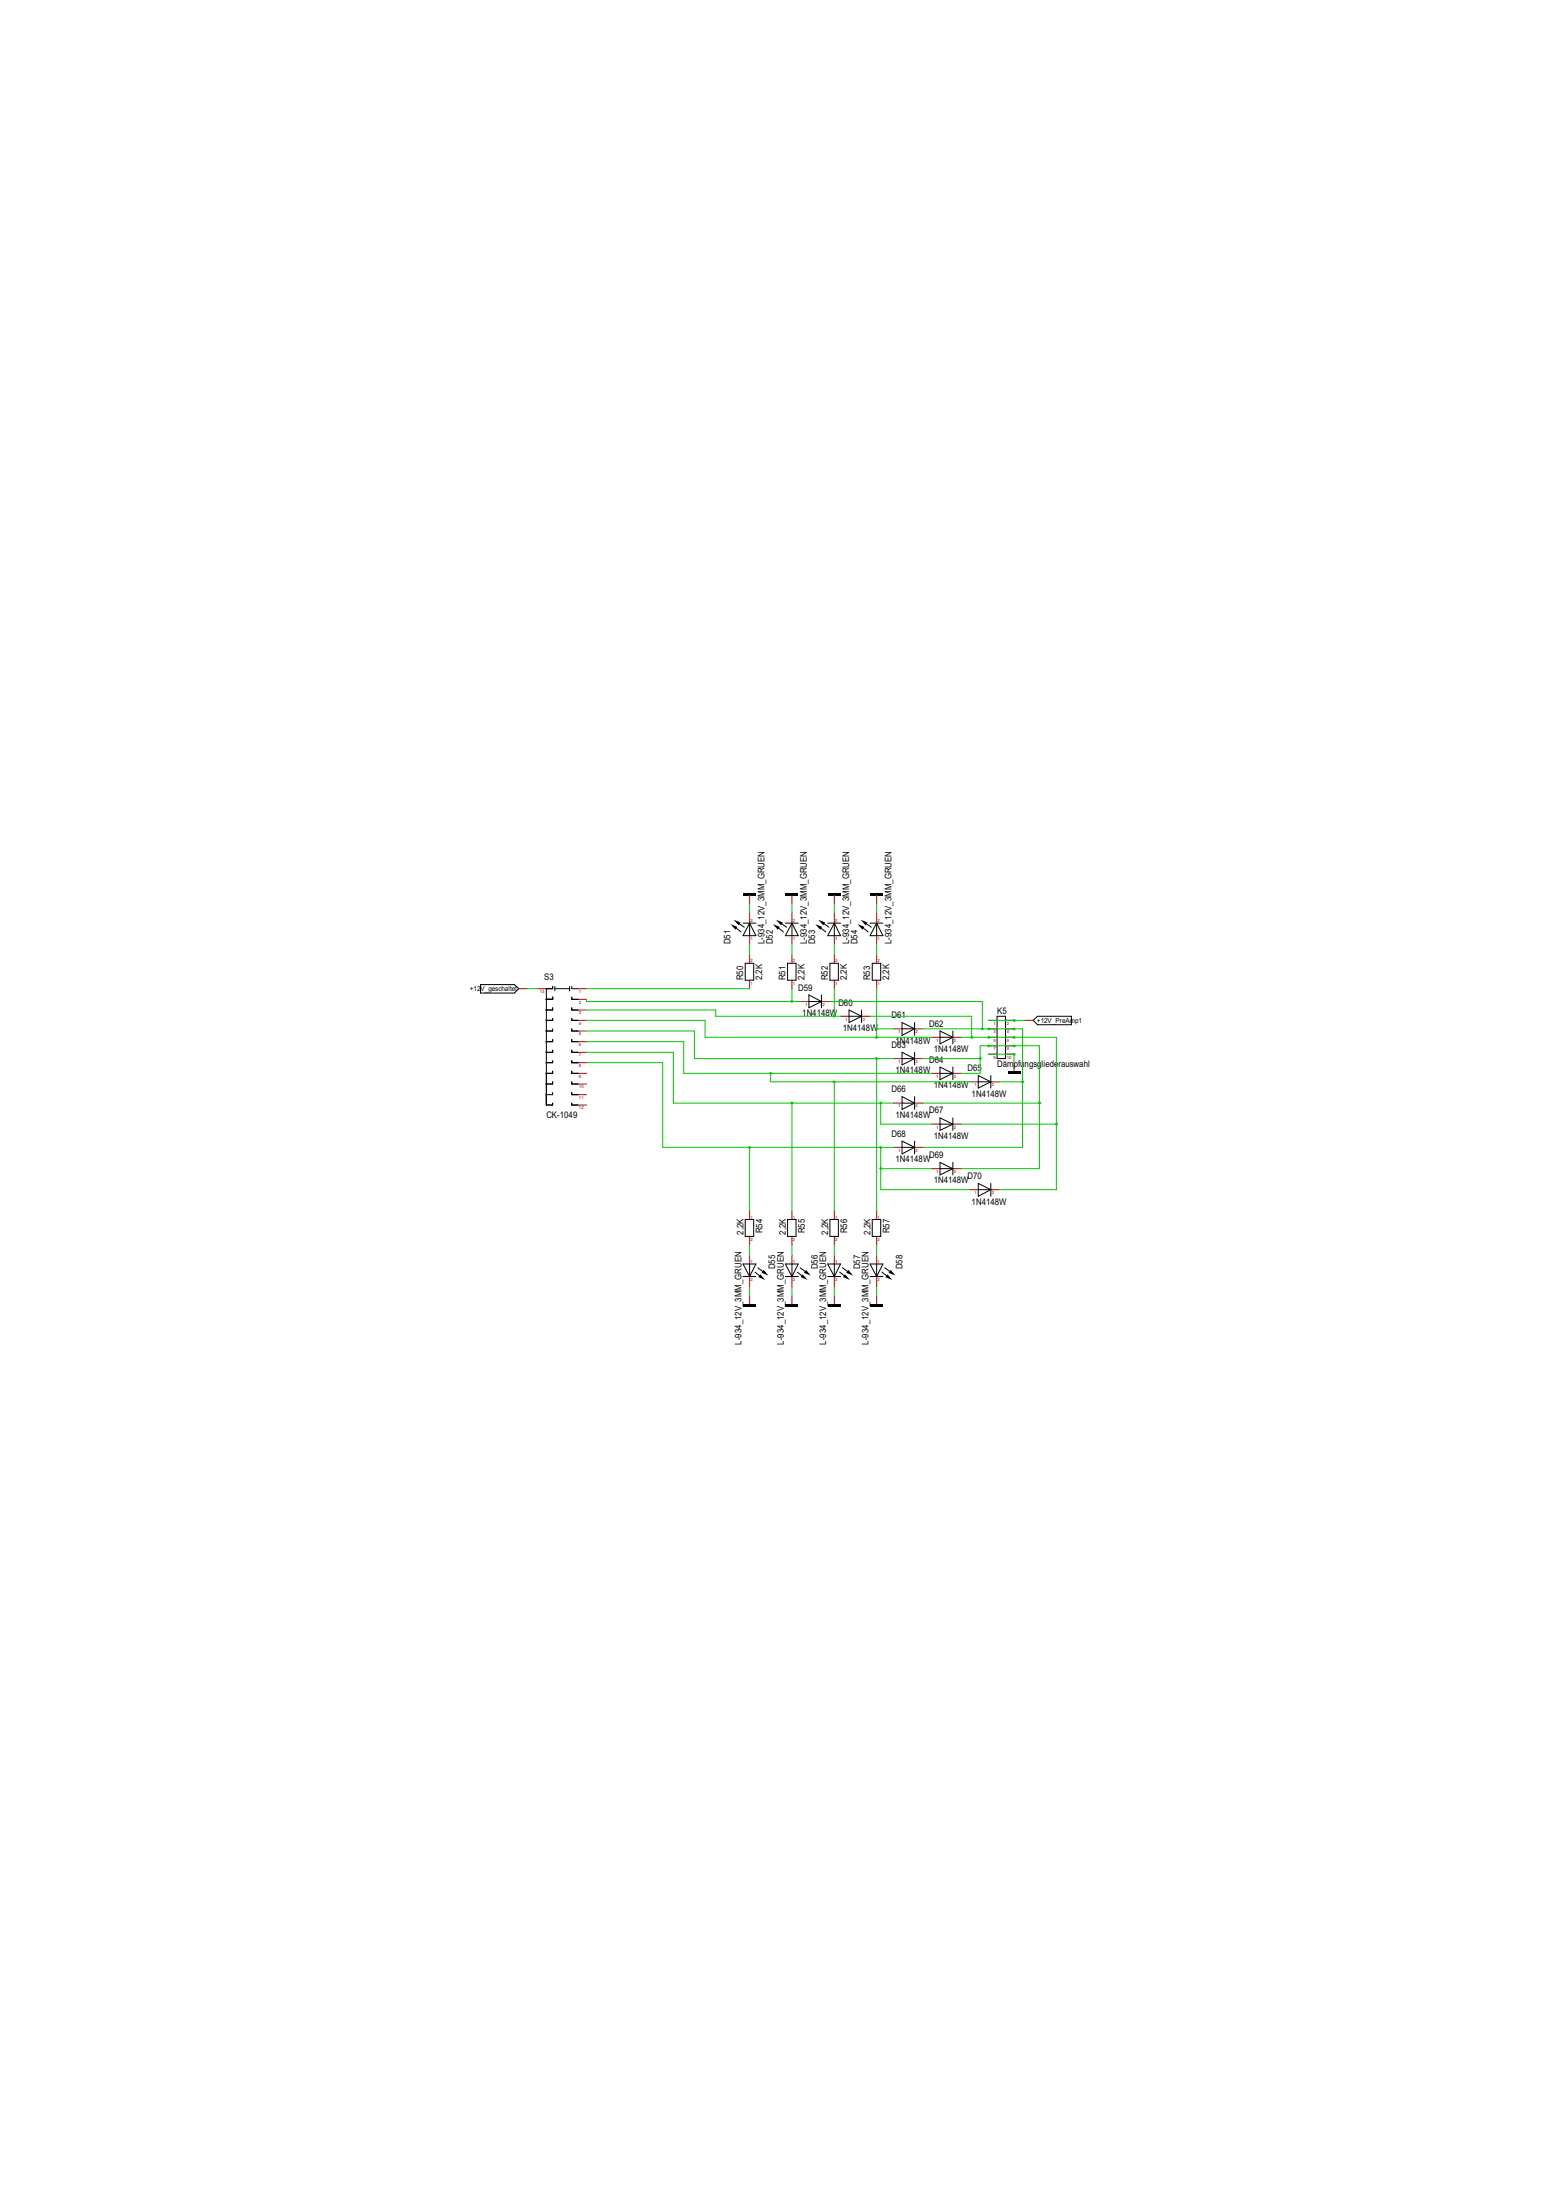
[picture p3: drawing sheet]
<svg xmlns="http://www.w3.org/2000/svg" width="210mm" height="297mm" viewBox="0 0 210 297" stroke-linecap="round" stroke-linejoin="round" font-family="sans-serif">
<path d="M70 133.5h1.2M138.3 137.8h1.1" fill="none" stroke="#c80000" stroke-width=".13"/>
<path d="M64.9 132.9h4.5l.6 .6-.6 .6h-4.5zM139.4 137.8l.6-.6h4.6v1.1h-4.6z" fill="none" stroke="#000001" stroke-width=".13"/>
<path d="M136 144.6h1.8v.3h-1.8z" fill-rule="evenodd" fill="#000001"/>
<path d="M136.9 143.5v1.1" fill="none" stroke="#c80000" stroke-width=".13"/>
<g fill="#000001">
<circle cx="73.7" cy="133.5" r=".12"/>
<circle cx="73.7" cy="134.9" r=".12"/>
<circle cx="73.7" cy="136.3" r=".12"/>
<circle cx="73.7" cy="137.8" r=".12"/>
<circle cx="73.7" cy="139.2" r=".12"/>
<circle cx="73.7" cy="140.6" r=".12"/>
<circle cx="73.7" cy="142" r=".12"/>
<circle cx="73.7" cy="143.5" r=".12"/>
<circle cx="73.7" cy="144.9" r=".12"/>
<circle cx="73.7" cy="146.3" r=".12"/>
<circle cx="73.7" cy="147.8" r=".12"/>
</g>
<g fill="none" stroke="#c80000" stroke-width=".13">
<path d="M72.6 133.5h1.1M78 133.5h1.2M78 139.2h1.2M78 137.8h1.2M78 136.4h1.2M78 134.9h1.2M108 135.2h1.2M110.9 135.2h1.1M113.5 137.2h1.1M116.3 137.2h1.1M120.6 138.9h1.2M123.4 138.9h1.2"/>
<path d="M78 149.2h1.2M78 147.8h1.2M78 146.3h1.2M78 144.9h1.2M78 143.5h1.2M78 142.1h1.2M78 140.6h1.2M120.6 154.9h1.2M120.6 148.9h1.2M120.6 142.9h1.2M123.4 154.9h1.2M123.4 148.9h1.2"/>
<path d="M123.4 142.9h1.2M125.7 144.9h1.2M125.7 157.8h1.2M125.7 151.8h1.2M125.7 140h1.2M128.6 144.9h1.2M128.6 157.8h1.2M128.6 151.8h1.2M128.6 140h1.2M130.9 146h1.1M133.7 146h1.2M130.9 160.6h1.1"/>
<path d="M133.7 160.6h1.2"/>
</g>
<g fill="none" stroke="#000001" stroke-width=".13">
<path d="M74.6 133.2v.3h-.9v15.7h.9v-.3M74.6 134.6v.3h-.9M74.6 136.1v.3h-.9M74.6 137.5v.3h-.9M74.6 138.9v.3h-.9M74.9 133.5h2M74.9 133.2v.6M76.9 133.2v.6M77.2 133.2v.3h.8M77.2 137.5v.3h.8M77.2 138.9v.3h.8M77.2 136.1v.3h.8"/>
<path d="M77.2 134.6v.3h.8M109.2 134.3l1.7 .9-1.7 .9zM109.2 135.2h1.7M110.9 134.3v1.8M114.6 136.4l1.7 .8-1.7 .8zM114.6 137.2h1.7M116.3 136.4v1.6M121.8 138l1.6 .9-1.6 .9zM121.8 138.9h1.6M123.4 138v1.8M126.9 139.2l1.7 .8-1.7 .9zM128.6 139.2v1.7"/>
<path d="M74.6 140.3v.3h-.9M74.6 141.8v.3h-.9M74.6 143.2v.3h-.9M74.6 144.6v.3h-.9M74.6 146v.3h-.9M74.6 147.5v.3h-.9M77.2 147.5v.3h.8M77.2 148.9v.3h.8M77.2 146v.3h.8M77.2 144.6v.3h.8M77.2 143.2v.3h.8M77.2 140.3v.3h.8"/>
<path d="M77.2 141.8v.3h.8M121.8 142.1l1.6 .8-1.6 .9zM121.8 148l1.6 .9-1.6 .9zM121.8 154.1l1.6 .8-1.6 .9zM121.8 154.9h1.6M121.8 148.9h1.6M121.8 142.9h1.6M123.4 142.1v1.7M123.4 148v1.8M123.4 154.1v1.7M126.9 144.9h1.7M126.9 144.1l1.7 .8-1.7 .9z"/>
<path d="M126.9 150.9l1.7 .9-1.7 .8zM126.9 156.9l1.7 .9-1.7 .8zM126.9 157.8h1.7M126.9 151.8h1.7M126.9 140h1.7M128.6 144.1v1.7M128.6 150.9v1.7M128.6 156.9v1.7M132 145.2l1.7 .8-1.7 .9zM132 159.8l1.7 .8-1.7 .9zM132 146h1.7M133.7 145.2v1.7"/>
<path d="M133.7 159.8v1.7M132 160.6h1.7"/>
</g>
<path d="M117.4 176.1h1.8v.3h-1.8z" fill-rule="evenodd" fill="#000001"/>
<path d="M118.3 163.5v1.1M118.3 166.9v1.2M118.3 174.9v1.2" fill="none" stroke="#c80000" stroke-width=".13"/>
<path d="M117.7 164.6h1.2v2.3h-1.2z" fill="none" stroke="#000001" stroke-width=".13"/>
<g fill="#000001">
<path d="M120.2 171.4l.7 .8-1-.4z"/>
<path d="M119.8 172l.6 .8-.9-.4z"/>
</g>
<path d="M118.3 169.5v1.1M118.3 172.3v1.5" fill="none" stroke="#c80000" stroke-width=".13"/>
<path d="M117.4 172.3h1.8M117.4 170.6h1.8l-.9 1.7zM118.3 170.6v1.7M119 171.7l1 .8M119.4 171.2l1 .7" fill="none" stroke="#000001" stroke-width=".13"/>
<path d="M111.7 176.1h1.8v.3h-1.8z" fill-rule="evenodd" fill="#000001"/>
<path d="M112.6 163.5v1.1M112.6 166.9v1.2M112.6 174.9v1.2" fill="none" stroke="#c80000" stroke-width=".13"/>
<path d="M112 164.6h1.2v2.3h-1.2z" fill="none" stroke="#000001" stroke-width=".13"/>
<g fill="#000001">
<path d="M114.5 171.4l.6 .8-.9-.4z"/>
<path d="M114 172l.7 .8-.9-.4z"/>
</g>
<path d="M112.6 169.5v1.1M112.6 172.3v1.5" fill="none" stroke="#c80000" stroke-width=".13"/>
<path d="M111.7 172.3h1.8M111.7 170.6h1.8l-.9 1.7zM112.6 170.6v1.7M113.3 171.7l1 .8M113.7 171.2l1 .7" fill="none" stroke="#000001" stroke-width=".13"/>
<path d="M106 176.1h1.7v.3h-1.7z" fill-rule="evenodd" fill="#000001"/>
<path d="M106.9 163.5v1.1M106.9 166.9v1.2M106.9 174.9v1.2" fill="none" stroke="#c80000" stroke-width=".13"/>
<path d="M106.3 164.6h1.1v2.3h-1.1z" fill="none" stroke="#000001" stroke-width=".13"/>
<g fill="#000001">
<path d="M108.8 171.4l.6 .8-.9-.4z"/>
<path d="M108.3 172l.7 .8-.9-.4z"/>
</g>
<path d="M106.9 169.5v1.1M106.9 172.3v1.5" fill="none" stroke="#c80000" stroke-width=".13"/>
<path d="M106 172.3h1.7M106 170.6h1.7l-.8 1.7zM106.9 170.6v1.7M107.6 171.7l.9 .8M108 171.2l1 .7" fill="none" stroke="#000001" stroke-width=".13"/>
<path d="M100.3 176.1h1.7v.3h-1.7z" fill-rule="evenodd" fill="#000001"/>
<path d="M101.2 163.5v1.1M101.2 166.9v1.2M101.2 174.9v1.2" fill="none" stroke="#c80000" stroke-width=".13"/>
<path d="M100.6 164.6h1.1v2.3h-1.1z" fill="none" stroke="#000001" stroke-width=".13"/>
<g fill="#000001">
<path d="M103.1 171.4l.6 .8-.9-.4z"/>
<path d="M102.6 172l.7 .8-.9-.4z"/>
</g>
<path d="M101.2 169.5v1.1M101.2 172.3v1.5" fill="none" stroke="#c80000" stroke-width=".13"/>
<path d="M100.3 172.3h1.7M100.3 170.6h1.7l-.8 1.7zM101.2 170.6v1.7M101.9 171.7l.9 .8M102.3 171.2l1 .7" fill="none" stroke="#000001" stroke-width=".13"/>
<path d="M117.4 120.6h1.8v.3h-1.8z" fill-rule="evenodd" fill="#000001"/>
<path d="M118.3 120.9v1.1M118.3 128.9v1.1M118.3 132.3v1.2" fill="none" stroke="#c80000" stroke-width=".13"/>
<path d="M117.7 130h1.2v2.3h-1.2z" fill="none" stroke="#000001" stroke-width=".13"/>
<g fill="#000001">
<path d="M115.7 124.8l1 .3-.3 .4z"/>
<path d="M116.2 124.2l.9 .3-.3 .4z"/>
</g>
<path d="M118.3 123.2v1.4M118.3 126.3v1.2" fill="none" stroke="#c80000" stroke-width=".13"/>
<path d="M116.2 125.1l1 .7M116.6 124.5l1 .7M117.4 124.6h1.8M118.3 124.6l.9 1.7h-1.8zM118.3 124.6v1.7" fill="none" stroke="#000001" stroke-width=".13"/>
<path d="M111.7 120.6h1.8v.3h-1.8z" fill-rule="evenodd" fill="#000001"/>
<path d="M112.6 120.9v1.1M112.6 128.9v1.1M112.6 132.3v1.2" fill="none" stroke="#c80000" stroke-width=".13"/>
<path d="M112 130h1.2v2.3h-1.2z" fill="none" stroke="#000001" stroke-width=".13"/>
<g fill="#000001">
<path d="M110 124.8l1 .3-.3 .4z"/>
<path d="M110.4 124.2l1 .3-.3 .4z"/>
</g>
<path d="M112.6 123.2v1.4M112.6 126.3v1.2" fill="none" stroke="#c80000" stroke-width=".13"/>
<path d="M110.5 125.1l1 .7M110.9 124.5l1 .7M111.7 124.6h1.8M112.6 124.6l.9 1.7h-1.8zM112.6 124.6v1.7" fill="none" stroke="#000001" stroke-width=".13"/>
<path d="M106 120.6h1.7v.3h-1.7z" fill-rule="evenodd" fill="#000001"/>
<path d="M106.9 120.9v1.1M106.9 128.9v1.1M106.9 132.3v1.2" fill="none" stroke="#c80000" stroke-width=".13"/>
<path d="M106.3 130h1.1v2.3h-1.1z" fill="none" stroke="#000001" stroke-width=".13"/>
<g fill="#000001">
<path d="M104.3 124.8l.9 .3-.2 .4z"/>
<path d="M104.7 124.2l1 .3-.3 .4z"/>
</g>
<path d="M106.9 123.2v1.4M106.9 126.3v1.2" fill="none" stroke="#c80000" stroke-width=".13"/>
<path d="M104.8 125.1l.9 .7M105.2 124.5l1 .7M106 124.6h1.7M106.9 124.6l.8 1.7h-1.7zM106.9 124.6v1.7" fill="none" stroke="#000001" stroke-width=".13"/>
<path d="M100.3 120.6h1.7v.3h-1.7z" fill-rule="evenodd" fill="#000001"/>
<path d="M101.2 120.9v1.1M101.2 128.9v1.1M101.2 132.3v1.2" fill="none" stroke="#c80000" stroke-width=".13"/>
<path d="M100.6 130h1.1v2.3h-1.1z" fill="none" stroke="#000001" stroke-width=".13"/>
<g fill="#000001">
<path d="M98.6 124.8l.9 .3-.2 .4z"/>
<path d="M99 124.2l.9 .3-.2 .4z"/>
</g>
<path d="M101.2 123.2v1.4M101.2 126.3v1.2M133.4 137.8h1.2M133.4 138.9h1.2M135.7 137.8h1.2M135.7 138.9h1.2M133.4 142.3h1.2M133.4 141.2h1.2M133.4 140h1.2M135.7 142.3h1.2M135.7 141.2h1.2M135.7 140h1.2" fill="none" stroke="#c80000" stroke-width=".13"/>
<path d="M99.1 125.1l.9 .7M99.5 124.5l1 .7M100.3 124.6h1.7M101.2 124.6l.8 1.7h-1.7zM101.2 124.6v1.7M134.6 137.2h1.1v5.7h-1.1z" fill="none" stroke="#000001" stroke-width=".13"/>
<path d="M71.2 133.5h1.4M133.4 137.8h3.5" fill="none" stroke="#00c800" stroke-width=".13"/>
<circle cx="136.9" cy="137.8" r=".19" fill="#00c800"/>
<path d="M106.9 133.5v1.7h1.1M136.9 137.8h1.4" fill="none" stroke="#00c800" stroke-width=".13"/>
<circle cx="106.9" cy="135.2" r=".19" fill="#00c800"/>
<path d="M79.2 134.9v.3h27.7M79.2 133.5h22" fill="none" stroke="#00c800" stroke-width=".13"/>
<circle cx="140.3" cy="148.9" r=".19" fill="#00c800"/>
<path d="M136.9 141.2h-4.6v1.7" fill="none" stroke="#00c800" stroke-width=".13"/>
<circle cx="133.5" cy="141.2" r=".19" fill="#00c800"/>
<path d="M124.6 148.9h15.7" fill="none" stroke="#00c800" stroke-width=".13"/>
<circle cx="136.9" cy="141.2" r=".19" fill="#00c800"/>
<path d="M124.6 142.9h7.7v2h-2.5" fill="none" stroke="#00c800" stroke-width=".13"/>
<circle cx="132.3" cy="142.9" r=".19" fill="#00c800"/>
<path d="M79.2 139.2h14.5v3.7M136.9 141.2h3.4v16.6h-10.5" fill="none" stroke="#00c800" stroke-width=".13"/>
<circle cx="118.3" cy="142.9" r=".19" fill="#00c800"/>
<path d="M79.2 136.4h17.4v.8M93.7 142.9h26.9M118.3 142.9v20.6" fill="none" stroke="#00c800" stroke-width=".13"/>
<circle cx="112.6" cy="137.2" r=".19" fill="#00c800"/>
<path d="M96.6 137.2h16.9M112.6 133.5v3.7M79.2 143.5h10.3v11.4M118.9 160.6h12" fill="none" stroke="#00c800" stroke-width=".13"/>
<circle cx="118.9" cy="157.8" r=".18" fill="#00c800"/>
<path d="M125.7 157.8h-6.8v2.8" fill="none" stroke="#00c800" stroke-width=".13"/>
<circle cx="118.9" cy="154.9" r=".18" fill="#00c800"/>
<path d="M101.2 154.9h17.7v2.9" fill="none" stroke="#00c800" stroke-width=".13"/>
<circle cx="101.2" cy="154.9" r=".19" fill="#00c800"/>
<path d="M112 135.2h20.6v3.7M89.5 154.9h11.7v8.6M118.9 154.9h1.7" fill="none" stroke="#00c800" stroke-width=".13"/>
<circle cx="138" cy="146.1" r=".19" fill="#00c800"/>
<path d="M138 146v8.9h-13.4" fill="none" stroke="#00c800" stroke-width=".13"/>
<circle cx="132.6" cy="138.9" r=".18" fill="#00c800"/>
<path d="M124.6 138.9h8M133.4 138.9h3.5" fill="none" stroke="#00c800" stroke-width=".13"/>
<circle cx="133.5" cy="138.9" r=".19" fill="#00c800"/>
<path d="M132.6 138.9h.8" fill="none" stroke="#00c800" stroke-width=".13"/>
<circle cx="136.9" cy="138.9" r=".19" fill="#00c800"/>
<path d="M136.9 138.9h1.1v7.1h-3.1M79.2 142.1h11.7v6.8" fill="none" stroke="#00c800" stroke-width=".13"/>
<circle cx="106.9" cy="148.9" r=".19" fill="#00c800"/>
<path d="M118.9 148.9h-12v14.6" fill="none" stroke="#00c800" stroke-width=".13"/>
<circle cx="118.9" cy="148.9" r=".18" fill="#00c800"/>
<path d="M79.2 140.6h13.1v4.3M90.9 148.9h16M120.6 148.9h-1.7v2.9h6.8" fill="none" stroke="#00c800" stroke-width=".13"/>
<circle cx="104" cy="144.9" r=".18" fill="#00c800"/>
<path d="M92.3 144.9h11.7" fill="none" stroke="#00c800" stroke-width=".13"/>
<circle cx="112.6" cy="146.1" r=".19" fill="#00c800"/>
<path d="M112.6 146v17.5M125.7 144.9h-21.7v1.1h26.9M101.2 168.1v1.4M106.9 168.1v1.4M112.6 168.1v1.4M118.3 168.1v1.4" fill="none" stroke="#00c800" stroke-width=".13"/>
<circle cx="142.6" cy="151.8" r=".19" fill="#00c800"/>
<path d="M117.4 137.2h13.7M136.9 140h5.7v20.6h-7.7" fill="none" stroke="#00c800" stroke-width=".13"/>
<circle cx="136.9" cy="140.1" r=".19" fill="#00c800"/>
<path d="M129.8 151.8h12.8" fill="none" stroke="#00c800" stroke-width=".13"/>
<circle cx="131.2" cy="140.1" r=".19" fill="#00c800"/>
<path d="M129.8 140h1.3" fill="none" stroke="#00c800" stroke-width=".13"/>
<circle cx="133.5" cy="140.1" r=".19" fill="#00c800"/>
<path d="M79.2 137.8h16v2.2M118.3 127.5v1.4M131.1 137.2v2.8h5.8" fill="none" stroke="#00c800" stroke-width=".13"/>
<circle cx="118.3" cy="138.9" r=".19" fill="#00c800"/>
<path d="M120.6 138.9h-2.3v1.1" fill="none" stroke="#00c800" stroke-width=".13"/>
<circle cx="118.3" cy="140.1" r=".19" fill="#00c800"/>
<path d="M101.2 127.5v1.4M106.9 127.5v1.4M112.6 127.5v1.4M118.3 133.5v5.4M95.2 140h30.5" fill="none" stroke="#00c800" stroke-width=".13"/>
<circle cx="136.9" cy="142.4" r=".19" fill="#00c800"/>
<path d="M101.2 122v1.2M106.9 122v1.2M112.6 122v1.2M118.3 122v1.2M133.4 142.3h3.5v1.2M101.2 173.8v1.1M106.9 173.8v1.1M112.6 173.8v1.1M118.3 173.8v1.1" fill="none" stroke="#00c800" stroke-width=".13"/>
<g font-size="1.2" fill="#000001">
<text x="98.6" y="127.5" transform="rotate(-90 98.6 127.5)">D51</text>
<text x="103.2" y="127.5" transform="rotate(-90 103.2 127.5)">L-934_12V_3MM_GRUEN</text>
<text x="104.3" y="127.5" transform="rotate(-90 104.3 127.5)">D52</text>
<text x="108.9" y="127.5" transform="rotate(-90 108.9 127.5)">L-934_12V_3MM_GRUEN</text>
<text x="110" y="127.5" transform="rotate(-90 110 127.5)">D53</text>
<text x="114.6" y="127.5" transform="rotate(-90 114.6 127.5)">L-934_12V_3MM_GRUEN</text>
<text x="115.7" y="127.5" transform="rotate(-90 115.7 127.5)">D54</text>
<text x="120.3" y="127.5" transform="rotate(-90 120.3 127.5)">L-934_12V_3MM_GRUEN</text>
<text x="73.4" y="132.3">S3</text>
<text x="100.3" y="132.3" transform="rotate(-90 100.3 132.3)">R50</text>
<text x="102.9" y="132.3" transform="rotate(-90 102.9 132.3)">2,2K</text>
<text x="106" y="132.3" transform="rotate(-90 106 132.3)">R51</text>
<text x="107.7" y="133.8">D59</text>
<text x="108.3" y="137.2">1N4148W</text>
<text x="108.6" y="132.3" transform="rotate(-90 108.6 132.3)">2,2K</text>
<text x="111.7" y="132.3" transform="rotate(-90 111.7 132.3)">R52</text>
<text x="113.2" y="135.8">D60</text>
<text x="114.3" y="132.3" transform="rotate(-90 114.3 132.3)">2,2K</text>
<text x="117.4" y="132.3" transform="rotate(-90 117.4 132.3)">R53</text>
<text x="120" y="132.3" transform="rotate(-90 120 132.3)">2,2K</text>
<text x="120.3" y="137.5">D61</text>
<text x="134.6" y="136.9">K5</text>
<text x="113.7" y="139.2">1N4148W</text>
<text x="120.3" y="141.5">D63</text>
<text x="120.9" y="140.9">1N4148W</text>
<text x="125.4" y="143.5">D64</text>
<text x="125.4" y="138.6">D62</text>
<text x="126" y="142.1">1N4148W</text>
<text x="120.3" y="147.5">D66</text>
<text x="120.9" y="144.9">1N4148W</text>
<text x="126" y="146.9">1N4148W</text>
<text x="130.6" y="144.6">D65</text>
<text x="131.1" y="148">1N4148W</text>
<text x="134.6" y="144.1">Dämpfungsgliederauswahl</text>
<text x="73.7" y="150.9">CK-1049</text>
<text x="120.3" y="153.5">D68</text>
<text x="120.9" y="150.9">1N4148W</text>
<text x="125.4" y="150.3">D67</text>
<text x="126" y="153.8">1N4148W</text>
<text x="120.9" y="156.9">1N4148W</text>
<text x="125.4" y="156.3">D69</text>
<text x="126" y="159.8">1N4148W</text>
<text x="130.6" y="159.2">D70</text>
<text x="100.3" y="166.7" transform="rotate(-90 100.3 166.7)">2,2K</text>
<text x="102.9" y="166.5" transform="rotate(-90 102.9 166.5)">R54</text>
<text x="106" y="166.7" transform="rotate(-90 106 166.7)">2,2K</text>
<text x="108.6" y="166.5" transform="rotate(-90 108.6 166.5)">R55</text>
<text x="111.8" y="166.7" transform="rotate(-90 111.8 166.7)">2,2K</text>
<text x="114.3" y="166.5" transform="rotate(-90 114.3 166.5)">R56</text>
<text x="117.5" y="166.7" transform="rotate(-90 117.5 166.7)">2,2K</text>
<text x="120.1" y="166.5" transform="rotate(-90 120.1 166.5)">R57</text>
<text x="131.1" y="162.6">1N4148W</text>
<text x="104.6" y="171.4" transform="rotate(-90 104.6 171.4)">D55</text>
<text x="110.4" y="171.4" transform="rotate(-90 110.4 171.4)">D56</text>
<text x="116.1" y="171.4" transform="rotate(-90 116.1 171.4)">D57</text>
<text x="121.8" y="171.4" transform="rotate(-90 121.8 171.4)">D58</text>
<text x="100.1" y="181.5" transform="rotate(-90 100.1 181.5)">L-934_12V_3MM_GRUEN</text>
<text x="105.8" y="181.5" transform="rotate(-90 105.8 181.5)">L-934_12V_3MM_GRUEN</text>
<text x="111.5" y="181.5" transform="rotate(-90 111.5 181.5)">L-934_12V_3MM_GRUEN</text>
<text x="117.2" y="181.5" transform="rotate(-90 117.2 181.5)">L-934_12V_3MM_GRUEN</text>
</g>
<g font-size=".9" fill="#000001">
<text x="63.4" y="133.8">+12V_geschaltet</text>
<text x="140" y="138.1">+12V_PreAmp1</text>
</g>
<g font-size=".6" fill="#c80000">
<text x="101.3" y="124.5">2</text>
<text x="107" y="124.5">2</text>
<text x="112.7" y="124.5">2</text>
<text x="118.4" y="124.5">2</text>
<text x="101.3" y="129.9">2</text>
<text x="101.3" y="126.9">1</text>
<text x="107" y="129.9">2</text>
<text x="107" y="126.9">1</text>
<text x="112.7" y="129.9">2</text>
<text x="112.7" y="126.9">1</text>
<text x="118.4" y="129.9">2</text>
<text x="118.4" y="126.9">1</text>
<text x="72.9" y="134.1">13</text>
<text x="78.1" y="136.9">3</text>
<text x="78.1" y="135.5">2</text>
<text x="78.1" y="134.1">1</text>
<text x="101.3" y="132.9">1</text>
<text x="107" y="132.9">1</text>
<text x="108.7" y="135.8">1</text>
<text x="111" y="135.8">2</text>
<text x="112.7" y="132.9">1</text>
<text x="114.1" y="137.8">1</text>
<text x="116.5" y="137.8">2</text>
<text x="118.4" y="132.9">1</text>
<text x="78.1" y="142.6">7</text>
<text x="78.1" y="141.2">6</text>
<text x="78.1" y="139.8">5</text>
<text x="78.1" y="138.3">4</text>
<text x="121.2" y="143.5">1</text>
<text x="121.2" y="139.5">1</text>
<text x="123.6" y="143.5">2</text>
<text x="123.6" y="139.5">2</text>
<text x="126.4" y="140.6">1</text>
<text x="128.7" y="140.6">2</text>
<text x="134.1" y="138.3">1</text>
<text x="134.1" y="142.9">9</text>
<text x="134.1" y="141.8">7</text>
<text x="134.1" y="140.6">5</text>
<text x="134.1" y="139.5">3</text>
<text x="135.9" y="142.9">10</text>
<text x="135.9" y="141.8">8</text>
<text x="135.9" y="140.6">6</text>
<text x="135.9" y="139.5">4</text>
<text x="135.9" y="138.3">2</text>
<text x="78.1" y="149.8">12</text>
<text x="78.1" y="148.3">11</text>
<text x="78.1" y="146.9">10</text>
<text x="78.1" y="145.5">9</text>
<text x="78.1" y="144.1">8</text>
<text x="121.2" y="149.5">1</text>
<text x="123.6" y="149.5">2</text>
<text x="126.4" y="145.5">1</text>
<text x="128.7" y="145.5">2</text>
<text x="131.5" y="146.6">1</text>
<text x="133.9" y="146.6">2</text>
<text x="121.2" y="155.5">1</text>
<text x="123.6" y="155.5">2</text>
<text x="126.4" y="152.4">1</text>
<text x="128.7" y="152.4">2</text>
<text x="126.4" y="158.4">1</text>
<text x="128.7" y="158.4">2</text>
<text x="131.5" y="161.2">1</text>
<text x="133.9" y="161.2">2</text>
<text x="101.3" y="167.5">2</text>
<text x="101.3" y="164.5">1</text>
<text x="107" y="167.5">2</text>
<text x="107" y="164.5">1</text>
<text x="112.7" y="167.5">2</text>
<text x="112.7" y="164.5">1</text>
<text x="118.4" y="167.5">2</text>
<text x="118.4" y="164.5">1</text>
<text x="101.3" y="172.9">2</text>
<text x="101.3" y="170.5">1</text>
<text x="107" y="172.9">2</text>
<text x="107" y="170.5">1</text>
<text x="112.7" y="172.9">2</text>
<text x="112.7" y="170.5">1</text>
<text x="118.4" y="172.9">2</text>
<text x="118.4" y="170.5">1</text>
</g>
</svg>
